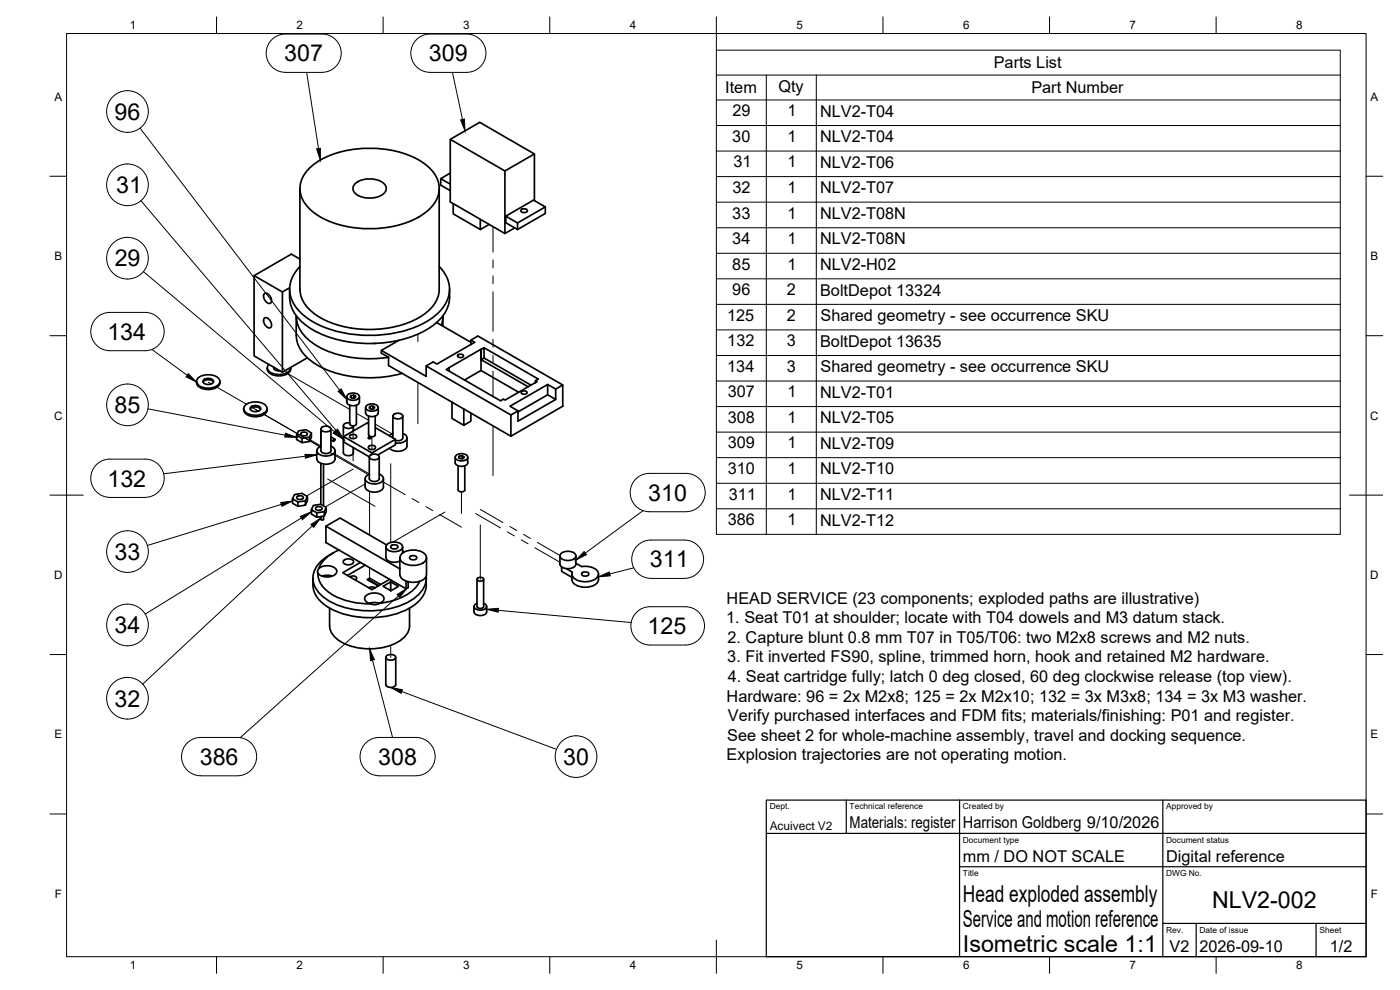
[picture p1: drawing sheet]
<svg xmlns="http://www.w3.org/2000/svg" width="420mm" height="297mm" viewBox="0 0 420 297" stroke-linecap="round" stroke-linejoin="round" font-family="sans-serif">
<!-- layer: Visible -->
<g fill="none" stroke="#000" stroke-width=".51">
<path d="M90 56.6v30.2a10.1 10.1 0 0 0 5.5 8.1 32.3 32.3 0 0 0 30.9 0 10.1 10.1 0 0 0 5.4-8.1v-30.2M92.4 50.9a25 25 0 0 1 17.6-6.4 28.3 28.3 0 0 1 18.4 5.4 8.1 8.1 0 0 1 0 13.3 29.3 29.3 0 0 1-22.2 5.1 21.6 21.6 0 0 1-14.6-7.2 7.7 7.7 0 0 1 .8-10.2zM106.7 55a7.1 7.1 0 0 1 8.9 .5 2.1 2.1 0 0 1-1.1 3.1 7.2 7.2 0 0 1-8.2-1 1.89 1.89 0 0 1 .4-2.6zM132.3 53.6v1.9l2.8 1.7M135.1 51.9l-2.8 1.7 2.8 1.7M135.1 41.8l8.9-5.1 16.4 9.5v14M160.4 46.2l-8.9 5.1v18.8l-16.4-9.5v-18.8l16.4 9.5M90 77.7l-2.6-1.5-11.1 6.5 8.5 4.9 2.1-1.3M90 80a9.1 9.1 0 0 0 .1 13.7 30.1 30.1 0 0 0 20.8 6.9 32 32 0 0 0 19.7-5.9 9.3 9.3 0 0 0 3-12.5l-1.8-2.2M136 61.1v3.1l8.1 4.7M144.1 65.8v3.1l2.7-1.6M151.8 64.9l8.3-4.9 3.6 2.1-8.4 4.8z"/>
<path d="M151.8 64.9v1.9l3.5 2.1v-2M154.5 68.4l-3 1.7M156.4 63l.5-.3h.8l.6 .5a1.16 1.16 0 0 1-2 0zM163.7 62.1v1.9l-8.4 4.9M76.3 82.7v24.1l8.5 4.9M79.3 88.1a1.9 1.9 0 0 1 2.1 2.5 1.03 1.03 0 0 1-1 .4 1.03 1.03 0 0 1-.8-.8l-.3-.4a1.54 1.54 0 0 1 0-1.7zM79.3 95.5a1.9 1.9 0 0 1 2.1 2.5 1.03 1.03 0 0 1-1 .4 1.03 1.03 0 0 1-.8-.8l-.3-.5a1.54 1.54 0 0 1 0-1.6zM84.8 87.6v24.1l7.4-4.3M86.9 86.8v2.4M88.9 94.9v5.8M88.9 94.8a10.6 10.6 0 0 0 6 8.8 33.7 33.7 0 0 0 21.7 3.6M131 96.8l10.3 5.9"/>
<path d="M132.9 94.9v2.9M132.9 94.8l-.4 2.8M134.9 86.8a11.2 11.2 0 0 1-5.6 11.3 36.6 36.6 0 0 1-28.7 3.6 19.5 19.5 0 0 1-12.8-8.8l-.8-2.4-.1-1.3M59 114.5a2.11 2.11 0 0 0 2 2.2 4.4 4.4 0 0 0 4.9-1.4l.1-.8M59.5 113.4a4.9 4.9 0 0 1 6.3 .4 1.72 1.72 0 0 1-1.5 2.4 4.7 4.7 0 0 1-5.1-1.1 1.32 1.32 0 0 1 .3-1.7zM60.9 114.6a2.05 2.05 0 0 1 3.2 0M61.1 114a2.08 2.08 0 0 1 3 .3 1.78 1.78 0 0 1-3 .6zM80.2 110.4a2.39 2.39 0 0 0 2.7 2.3 3.5 3.5 0 0 0 4.3-1.9M80.7 109.3a1.51 1.51 0 0 0-.4 1.6 1.51 1.51 0 0 0 1.2 1 4.9 4.9 0 0 0 5.5-.8l.2-.8M82.2 110.2a1.37 1.37 0 0 0 1.8 1.1M82.4 110.3l-.2 .3M87.2 110.4v.4"/>
<path d="M88.9 100.6a11 11 0 0 0 6.4 9 34.8 34.8 0 0 0 25.4 2.4M104.1 119v1.6a2.19 2.19 0 0 0 3.8 0v-1.6M104.3 118.5a2.5 2.5 0 0 1 3.5 .3 1.97 1.97 0 0 1-2.8 1.2 .95 .95 0 0 1-.7-1.5zM105.3 119.3v-.6l-.2 .5 .6 .3 .9-.1 .2-.5-.6-.4v1M106.2 118.5l-.9 .2M112.7 103h-.5M114.4 105.1v.9l2.2 1.2M116.6 107.2v2.5l36.7 21.2 15.6-9v-6.4M119.7 102.1l-5.3 3 13.5 7.8v-3.1l2.1-1.2 1.1 .6 11.4-6.5-1.2-.6v1.3M127.9 109.8l25.4 14.7 2.1-1.2M134.8 110.4l-.8 .5 16.2 9.4 .9-.5 .5 .2 9.6-5.5-.5-.3v.6M137.4 106.6a.93 .93 0 0 1 .9-.4 .93 .93 0 0 1 .7 .8 .93 .93 0 0 1-.9 .3 .93 .93 0 0 1-.7-.7z"/>
<path d="M139.4 114l5-2.8 11.3 6.5M141.3 102.1l2.1-1.3 25.5 14.7-2.1 1.2M144.4 104.8l-9.7 5.5 .1 1.1M144.4 111.2v-6.4v3.1l14.1 8.1M144.4 104.8l.9-.5v3.1l-.9 .5M145.3 107.4l14 8.2M145.3 104.3l16.2 9.4-.8 .5M156.5 117.6a.93 .93 0 0 1 .9-.4 .93 .93 0 0 1 .7 .8 .93 .93 0 0 1-.9 .3 .93 .93 0 0 1-.7-.7zM164.4 118.5l2.4 1.4-11.4 6.5v-3.1l-2.3-1.4 11.3-6.5v3.1l-9 5.1M164.4 115.4l2.4 1.3v3.2M73.1 122.6a2.39 2.39 0 0 0 2.8 2.4 3.5 3.5 0 0 0 4.3-2l-.1-.4M73.7 121.5a4.9 4.9 0 0 1 6.3 .4 1.72 1.72 0 0 1-1.5 2.4 4.7 4.7 0 0 1-5.2-1.1 1.32 1.32 0 0 1 .4-1.7z"/>
<path d="M75.1 122.8a2.05 2.05 0 0 1 3.1 0M75.2 122.2a2.08 2.08 0 0 1 3 .3 1.78 1.78 0 0 1-3 .5zM89 130.6v1.3l1.6 .9v-1.3l-1.6-.9 .6-1.3 2.2-.4 1.7 1v1.3l-.6 1.3M90.3 130l.6-.3h.7l.6 .5a1.16 1.16 0 0 1-2 0zM92.9 131.2l-2.3 .3M93.5 129.9l-.6 1.3v1.3l-2.3 .3M95.1 135.2v2.5a3.2 3.2 0 0 0 4.7 1.1l.7-.7 .1-.4v-2.5M96.3 129.7v4.2M96.3 139v12.3M96.3 128.7v6.5M96.3 133.9a1.32 1.32 0 0 0-1.2 1.2 1.32 1.32 0 0 0 1.1 1.4 3.7 3.7 0 0 0 4.2-.8 1.32 1.32 0 0 0-1.1-1.8M96.3 135.2a1.73 1.73 0 0 0 3 0"/>
<path d="M96.3 129.6v.2M96.5 128.3a1.95 1.95 0 0 1 2.8 .3 1.67 1.67 0 0 1-2.8 .5zM97.1 139.2v12.6M99.3 131.1l1.1 .6M99.3 132l.7 .4M99.3 128.7v6.5M100.1 131.9l.3-.2 .1 .2-.4 .5zM103 127.7v8.2M105 130.7l1-.4a.8 .8 0 0 1 1 .9l-1 .4a.8 .8 0 0 1-1-.9zM105 126.9h-.9a.83 .83 0 0 0-1 .8 .83 .83 0 0 0 .9 .8l1.4-.1 .6-.6v1.5M105 121.6v5.6a1.16 1.16 0 0 0 2 0v-5.6M106 134.3v1.6a1.73 1.73 0 0 1-2.9 0"/>
<path d="M109.7 122.3v1.6M109.7 123.9a2.19 2.19 0 0 0 3.8 0M109.9 121.8a2.5 2.5 0 0 1 3.6 .3 1.97 1.97 0 0 1-2.8 1.1 .95 .95 0 0 1-.8-1.4zM110.5 131.3l.5-.1 .3 .3-.5 .1zM110.6 134l1-.4a.8 .8 0 0 1 1 .9l-1 .4a.8 .8 0 0 1-1-.9zM110.6 124.9v5.5a1.16 1.16 0 0 0 2 0v-5.5M110.6 127.2l-.4-.3-7.1 4.1M111 122.6v-.7l-.2 .5 .6 .4 .8-.2 .3-.4-.7-.4v.9M111 136.7a1.95 1.95 0 0 1 2.8 .3 1.67 1.67 0 0 1-2.8 .5zM111.6 136.3v-.4l7.1-4.1v1.6l-5.3 3.1M111.6 135.9l-8.5-4.9v1.6l7.7 4.5v6.5a1.75 1.75 0 0 0 3 0v-6.5M111.8 121.8l-.8 .1"/>
<path d="M112.6 128.3l6.1 3.5M113.5 122.3v1.6M117.9 124.8v6.5M117.9 130l-1 .8M118.1 124.5a1.95 1.95 0 0 1 2.8 .2 1.67 1.67 0 0 1-2.8 .5zM120.9 124.8v6.6a1.65 1.65 0 0 1-2.2 .7M120.9 130a1.31 1.31 0 0 1 1.2 1.2 1.31 1.31 0 0 1-1 1.4l-1.1 .3h-1.3M122.2 133.8a2.89 2.89 0 0 1-4 1.4l-1.3-.7M122.2 131.4v2.4M135.7 120.7v4.9l3.5 2M136.6 137.2v1.6M136.8 136.7a2.5 2.5 0 0 1 3.6 .3 1.97 1.97 0 0 1-2.8 1.1 .95 .95 0 0 1-.8-1.4z"/>
<path d="M137.5 139.8v7.2M137.9 137.5v-.7l-.3 .5 .7 .4 .8-.2 .2-.4-.6-.4v.9M138.7 136.7l-.8 .1M139.2 122.7v4.9l2.1-1.2v-2.5M139.5 139.8v7.2a1.16 1.16 0 0 1-2 0M140.4 137.2v1.6a2.19 2.19 0 0 1-3.8 0M153.3 124.5v6.4M87.8 149.7v1.3l1.6 .9v-1.3l-1.6-.9 .6-1.3 2.2-.4 1.6 1v1.3l-.5 1.3M89.1 149.1l.6-.3h.7l.6 .5a1.16 1.16 0 0 1-2 0zM91.7 150.3l-2.3 .3M92.2 149l-.5 1.3v1.3l-2.3 .3M93.5 152.9v1.3l1.6 1v-1.3l-1.6-1 .5-1.3 2.3-.3 1.6 .9v1.4l-.6 1.2"/>
<path d="M94.8 152.3l.5-.3h.8l.6 .6a1.16 1.16 0 0 1-2 0zM96.3 155v.8M97.1 154.9l-.1 1-.5 .1-.2-.2M97.3 153.5l-2.2 .4M97.8 157.9l4.3-2.5 13.9 8.1M97.9 152.2l-.6 1.3v1.3l-2.2 .4M109.6 143.6v2.5a3.2 3.2 0 0 0 4.7 1.1l.7-.7 .1-.4v-2.5M110.8 142.3a1.32 1.32 0 0 0-1.2 1.2 1.32 1.32 0 0 0 1.1 1.4 3.7 3.7 0 0 0 4.3-.8 1.32 1.32 0 0 0-1.2-1.8M93.9 173.5a8.3 8.3 0 0 0 4.4 8.6 26.2 26.2 0 0 0 25.2 0 8.2 8.2 0 0 0 4.4-8.6M95.4 171.9a8.1 8.1 0 0 0 5.4 7.1 23.4 23.4 0 0 0 10.7 2.2l-.7-.2a1.43 1.43 0 0 1-1.4-1.4 1.43 1.43 0 0 1 1.4-1.4 3.9 3.9 0 0 1 4.3 .9 1.47 1.47 0 0 1-1.3 1.9M96.7 172.8l1.5-.2 1.5 .2M99.9 165.9a9.8 9.8 0 0 0-5.9 6.9 7.8 7.8 0 0 0 4.3 7.2 25.9 25.9 0 0 0 26.1-.5 7.6 7.6 0 0 0 3.5-6.6"/>
<path d="M101.7 165a10.4 10.4 0 0 0-6 5.6 4 4 0 0 1 5.2 .3 1.43 1.43 0 0 1-1.2 2 3.4 3.4 0 0 1-4.4-1.1v-.5l.4-.7M103.1 168.2a2.07 2.07 0 0 1 3 .2 1.77 1.77 0 0 1-3 .6zM105.1 173.1a1.24 1.24 0 0 1 1.9 .5l-.4 .4M108.2 168.7l-5.4 3.1 8.8 5.1 5.3-3.1M109.6 169.6l-5.3 3.1M110.7 176.4l.9-.3 .9 .3M110.8 174.2l2.9 1.5M110.9 174.3l.5 .2M114.2 175.4l-3.3-1.9-.7 .4 3.3 1.9M115.8 164.1v3.2a2.59 2.59 0 0 0 3.4 1.3l.8-.3M116.2 163.4a3.4 3.4 0 0 1 4.6 .3 1.57 1.57 0 0 1-1.8 1.8h-1.3a1.43 1.43 0 0 1-1.5-.6 1.43 1.43 0 0 1 0-1.5zM117.2 174.6l2.4 1.3-2.3 1.4-2.3-1.4 2.2-1.3v2.6"/>
<path d="M117.3 163.8l1-.4a.8 .8 0 0 1 1 .9l-1 .4a.8 .8 0 0 1-1-.9zM120 172.6v-1.9l-22.2-12.8v4.9l24.1 13.9 .6-.4v-1.7M120 167.4v3.1M120 170.5v.2M120.6 166.1a5.5 5.5 0 0 1 7.2 .5 1.95 1.95 0 0 1-1.6 2.7 5.5 5.5 0 0 1-6-1.2 1.52 1.52 0 0 1 .4-2zM120.8 164.1v1.8M120.8 165.4l.5 .2M120.9 165.9h.1M121.9 174.4v2.3M123 167.1l1-.4a.8 .8 0 0 1 1 .9l-1 .4a.8 .8 0 0 1-1-.9zM125.5 174.5v.1M126 174.4a12.9 12.9 0 0 1-9.3 6.1l-2.9 .5"/>
<path d="M128 167.4v5a3 3 0 0 1-3 2.2 4.7 4.7 0 0 1-4.9-1.6l-.1-.5M143.2 173.8v8.2a1.16 1.16 0 0 0 2 0M143.2 173.6l.6-.3h.7l.7 .5a1.16 1.16 0 0 1-2 0zM145.1 173.8v8.2M168 166.8v2.4a2.78 2.78 0 0 0 4.1 1l.7-1v-2.4M168.4 166.1a3.3 3.3 0 0 1 4.4 .3 1.5 1.5 0 0 1-1.7 1.7h-1.3a1.37 1.37 0 0 1-1.4-.5 1.37 1.37 0 0 1 0-1.5zM168.6 170.1v1.3l3 1.8M171.6 172.2v1.7M172.8 169l1.8 1a4.9 4.9 0 0 1 4.8 1.5 1.96 1.96 0 0 1-1.5 2.7 5.3 5.3 0 0 1-6.1-1.3v-1.3l-1.8-1M174.6 172l1-.4a.8 .8 0 0 1 1 .9l-1 .4a.8 .8 0 0 1-1-.9zM179.6 172.2a3.1 3.1 0 0 1-3.2 4 4.5 4.5 0 0 1-4.7-1.9l-.1-.4M98.9 182.5v5.3"/>
<path d="M110.8 181l1.5-.2 1.6 .2M113.8 181l-1.1 .4-1.3-.2M115.8 197.2v8.2a1.73 1.73 0 0 0 3 0v-8.2M115.9 196.8a1.95 1.95 0 0 1 2.8 .3 1.67 1.67 0 0 1-2.8 .5zM122.9 182.5v5.2a6.9 6.9 0 0 1-5.1 5.7 18.2 18.2 0 0 1-16.7-1.7 5.4 5.4 0 0 1-2.2-4M142.2 182l.1 1.6a2.19 2.19 0 0 0 3.8 0l-.1-1.6M143.2 181a.94 .94 0 0 0-.9 1 .94 .94 0 0 0 .9 .9 2.14 2.14 0 0 0 2.8-.9l-.2-.6-.6-.4"/>
</g>
<!-- layer: Tweak Trail -->
<g fill="none" stroke="#000" stroke-width=".3">
<path d="M148 68v7.6M148 78v2.4M148 82.8v2.3M148 87.5v11.9M62.5 114.6l.9 .6M65 116.1l9 5.2M86.2 112l18.8 10.8M125.4 100.3v2.2M125.4 114.8v12.3M148 101.8v2.4M148 106.6v2.4M148 111.3v7.6"/>
<path d="M75.5 122.2l2.1 1.2-1-.6M79.1 124.3l17.2 9.9M92.9 131.8l3.4 2M98.9 135.7l11.9 6.9M100.6 136.3l10.2 5.9M106 127.8v3.8M106 134.3v4M107 124l3.6 2.1M111.6 131v3.9M112.6 127.3l5.3 3M117.3 139.1v23.7M148 127.8v14.9"/>
<path d="M90.7 149.6l-.6 .3M96.4 152.8l-.6 .3M98.3 143.7l14.2 8.2M106 140.8l-14 8M109.6 145.2l-12 6.9M110.9 147.4v13.1M115.1 144.6l6.5 3.8M123.7 149.6l2.1 1.2M127.8 152l2.1 1.2M131.9 154.4l6.6 3.8M133.5 153.6l-15.6 9.1M138.5 147.6v6.5"/>
<path d="M142.7 154.1l7.5 4.3M144.1 157.5v16.3M144.1 152.9l6.8 3.9M152.3 159.6l2 1.2M153 158l2.1 1.2M110.9 170.3v4M117.3 174v3.2M156.4 162l2.1 1.2M157.1 160.3l2.1 1.3M160.5 164.4l7.5 4.3M161.2 162.7l6.8 4M117.3 193.6v3.6"/>
</g>
<!-- layer: BORDER -->
<g fill="none" stroke="#000" stroke-width=".3">
<path d="M20 10.1h390v276.9h-390zM65 5.1v5M115 5.1v5M165 5.1v5M215 5.1v10M265 5.1v5M315 5.1v5M365 5.1v5M15 52.9h5M410 52.9h5M15 100.7h5M410 100.7h5"/>
<path d="M15 148.6h10M405 148.6h10M15 196.4h5M410 196.4h5M15 244.2h5M410 244.2h5M65 287v5M115 287v5M165 287v5M215 282.1v9.9M265 287v5M315 287v5"/>
<path d="M365 287v5"/>
</g>
<!-- layer: TITLEBLOCK -->
<path d="M230 240.1h180v46.9h-180zM230 250h180M254 240.1v9.9M288 240.1v46.9M349 240.1v46.9M288 260.1h122M349 277.1h61M359 277.1v9.9M395 277.1v9.9" fill="none" stroke="#000" stroke-width=".36"/>
<!-- layer: Parts Lists -->
<g fill="none" stroke="#000" stroke-width=".3">
<path d="M215 15.1h187.2v145.2h-187.2zM215 22.5h187.2M215 30h187.2M215 37.7h187.2M230 22.5v137.8M245 22.5v137.8M215 45.3h187.2M215 53h187.2M215 60.6h187.2M215 68.3h187.2M215 76h187.2M215 83.7h187.2"/>
<path d="M215 91.3h187.2M215 99h187.2M215 106.7h187.2M215 114.3h187.2M215 122h187.2M215 129.7h187.2M215 137.3h187.2M215 145h187.2M215 152.7h187.2"/>
</g>
<!-- layer: Balloons -->
<g fill="none" stroke="#000" stroke-width=".3">
<path d="M85.6 21.7h11M85.6 21.7a5.7 5.7 0 0 1-5.7-5.7 5.7 5.7 0 0 1 5.7-5.8h11a5.7 5.7 0 0 1 5.8 5.8 5.7 5.7 0 0 1-5.7 5.7M129 21.7h11.1M129 21.7a5.7 5.7 0 0 1-5.7-5.7 5.7 5.7 0 0 1 5.7-5.8h11.1a5.7 5.7 0 0 1 5.7 5.8 5.7 5.7 0 0 1-5.7 5.7M28.9 95.4a5.7 5.7 0 0 1 4.1-1.7h10.5a5.7 5.7 0 0 1 5.8 5.8 5.7 5.7 0 0 1-5.8 5.7h-10.5a5.7 5.7 0 0 1-5.3-3.5 5.7 5.7 0 0 1 1.2-6.3zM28.9 139.4a5.7 5.7 0 0 1 4.1-1.7h10.5a5.8 5.8 0 0 1 5.8 5.8 5.8 5.8 0 0 1-5.8 5.8l-10.5-.1a5.7 5.7 0 0 1-5.3-3.5 5.7 5.7 0 0 1 1.2-6.3zM194.9 153.6h11M194.9 153.5a5.7 5.7 0 0 1-5.8-5.7 5.7 5.7 0 0 1 5.8-5.8h11a5.7 5.7 0 0 1 5.7 5.8 5.7 5.7 0 0 1-5.7 5.7M195.3 162h10.1a5.7 5.7 0 0 1 5.8 5.8 5.7 5.7 0 0 1-5.8 5.7l-10.1 .1M195.3 162a5.7 5.7 0 0 0-5.7 5.8 5.7 5.7 0 0 0 5.7 5.7M191 183.7a5.7 5.7 0 0 1 4.1-1.7h10.6a5.7 5.7 0 0 1 5.7 5.8 5.7 5.7 0 0 1-5.7 5.7h-10.6a5.7 5.7 0 0 1-5.3-3.5 5.7 5.7 0 0 1 1.2-6.3zM60.2 232.8h11.1"/>
<path d="M60.2 232.8a5.7 5.7 0 0 1-5.7-5.8 5.7 5.7 0 0 1 5.7-5.7h11.1a5.7 5.7 0 0 1 5.7 5.7 5.7 5.7 0 0 1-5.7 5.8M113.8 232.8h11M113.8 232.8a5.7 5.7 0 0 1-5.7-5.8 5.7 5.7 0 0 1 5.7-5.7h11a5.7 5.7 0 0 1 5.8 5.7 5.7 5.7 0 0 1-5.7 5.8"/>
<circle cx="38.3" cy="33.5" r="6.3"/>
<circle cx="38.3" cy="55.5" r="6.3"/>
<circle cx="38.3" cy="77.5" r="6.3"/>
<circle cx="38.3" cy="121.5" r="6.3"/>
<circle cx="38.3" cy="165.5" r="6.3"/>
<circle cx="38.3" cy="187.5" r="6.3"/>
<circle cx="38.3" cy="209.5" r="6.3"/>
<circle cx="172.9" cy="227" r="6.3"/>
</g>
<!-- layer: 0 -->
<g fill="#000" stroke="#000" stroke-width=".3">
<path d="M138.2 36l1.2-.3 .2 3.6zM95 44.7l1.2-.2-.1 3.5zM56.5 112.1l2.5 2.5-3.2-1.5zM101.5 117.4l.9-.7 1.7 3.2zM85.7 130l3.3 1.2-3.6-.1zM91.5 136.3l3.6 .2-3.4 1zM100.7 129.1l2.3 2.7-3-1.8zM100.4 129.5l.9-.7 1.8 3zM84.3 150.8l3.5-.5-3.2 1.6zM90.1 154.9l3.4-1.3-2.7 2.3zM93.3 157.4l3-2-2.2 2.8zM119.2 178.4l3-1.9-2.2 2.7z"/>
<path d="M175.3 165.5l.7 .9-3.2 1.6zM179.6 173.1l3.3-1.5 .3 1.2zM110.9 194.7l1.5 3.2-1.2 .3zM146 182.8l3.6-.3-.1 1.2zM117.3 206.3l3.5 .7-.4 1z"/>
</g>
<g fill="none" stroke="#000" stroke-width=".3">
<path d="M42 38.4l59.9 78.7M92 21.7l3.6 22.9M135.8 21.7l3 14.1M42.3 60.2l58.6 68.9M43 81.5l57.4 48M45.6 104.8l10.6 7.8M44.4 122.7l41.2 7.9M91.6 136.9l-42.5 5.3M84.4 151.3l-40.2 12.4M90.5 155.4l-46.9 28.8M93.7 157.8l-50.9 47.5M193 153.2l-17.3 12.8"/>
<path d="M119.6 178.8l-47.5 42.5M190.2 170.4l-7.2 1.8M111.8 198.1l6 23.2M149.5 183.1l39.9 3.7M120.5 207.5l46.5 17.3"/>
</g>
<path d="M231 245.2h22v4.3h-22z" fill="#fff" stroke="#fff" stroke-width=".35"/>
<g font-size="7">
<text x="85.3" y="18.4">307</text>
<text x="128.7" y="18.4">309</text>
<text x="34.4" y="35.9">96</text>
<text x="34.9" y="57.9">31</text>
<text x="34.4" y="80">29</text>
<text x="32.2" y="101.9">134</text>
<text x="34.4" y="124">85</text>
<text x="32.2" y="146">132</text>
<text x="194.6" y="150.3">310</text>
<text x="34.4" y="168">33</text>
<text x="195" y="170.3">311</text>
<text x="34.4" y="190">34</text>
<text x="194.3" y="190.3">125</text>
<text x="34.4" y="212">32</text>
<text x="59.9" y="229.5">386</text>
<text x="113.5" y="229.5">308</text>
<text x="169" y="229.5">30</text>
<text x="289" y="270.6">Head exploded assembly</text>
<text x="363.7" y="272.3">NLV2-002</text>
<text x="289" y="278.1">Service and motion reference</text>
<text x="289" y="285.5">Isometric scale 1:1</text>
</g>
<g font-size="4.9">
<text x="298.2" y="20.5">Parts List</text>
<text x="217.7" y="28">Item</text>
<text x="233.6" y="27.5">Qty</text>
<text x="309.5" y="28">Part Number</text>
<text x="219.8" y="34.9">29</text>
<text x="236.3" y="34.9">1</text>
<text x="246.1" y="35">NLV2-T04</text>
<text x="219.8" y="42.6">30</text>
<text x="236.3" y="42.6">1</text>
<text x="246.1" y="42.7">NLV2-T04</text>
<text x="220.1" y="50.2">31</text>
<text x="236.3" y="50.2">1</text>
<text x="246.1" y="50.3">NLV2-T06</text>
<text x="219.8" y="57.9">32</text>
<text x="236.3" y="57.9">1</text>
<text x="246.1" y="58">NLV2-T07</text>
<text x="219.8" y="65.6">33</text>
<text x="236.3" y="65.6">1</text>
<text x="246.1" y="65.7">NLV2-T08N</text>
<text x="219.8" y="73.2">34</text>
<text x="236.3" y="73.2">1</text>
<text x="246.1" y="73.3">NLV2-T08N</text>
<text x="219.8" y="80.9">85</text>
<text x="236.3" y="80.9">1</text>
<text x="246.1" y="81">NLV2-H02</text>
<text x="219.8" y="88.6">96</text>
<text x="236.2" y="88.6">2</text>
<text x="246.1" y="88.7">BoltDepot 13324</text>
<text x="218.2" y="96.2">125</text>
<text x="236.2" y="96.2">2</text>
<text x="246.3" y="96.4">Shared geometry - see occurrence SKU</text>
<text x="218.3" y="103.9">132</text>
<text x="236.1" y="103.9">3</text>
<text x="246.1" y="104">BoltDepot 13635</text>
<text x="218.2" y="111.6">134</text>
<text x="236.1" y="111.6">3</text>
<text x="246.3" y="111.7">Shared geometry - see occurrence SKU</text>
<text x="218.4" y="119.2">307</text>
<text x="236.3" y="119.2">1</text>
<text x="246.1" y="119.3">NLV2-T01</text>
<text x="218.4" y="126.9">308</text>
<text x="236.3" y="126.9">1</text>
<text x="246.1" y="127">NLV2-T05</text>
<text x="218.4" y="134.6">309</text>
<text x="236.3" y="134.6">1</text>
<text x="246.1" y="134.7">NLV2-T09</text>
<text x="218.4" y="142.2">310</text>
<text x="236.3" y="142.2">1</text>
<text x="246.1" y="142.3">NLV2-T10</text>
<text x="218.8" y="149.9">311</text>
<text x="236.3" y="149.9">1</text>
<text x="246.1" y="150">NLV2-T11</text>
<text x="218.4" y="157.6">386</text>
<text x="236.3" y="157.6">1</text>
<text x="246.1" y="157.7">NLV2-T12</text>
<text x="218.1" y="181.1">HEAD SERVICE (23 components; exploded paths are illustrative)</text>
<text x="218" y="187">1. Seat T01 at shoulder; locate with T04 dowels and M3 datum stack.</text>
<text x="218.3" y="192.9">2. Capture blunt 0.8 mm T07 in T05/T06: two M2x8 screws and M2 nuts.</text>
<text x="218.3" y="198.8">3. Fit inverted FS90, spline, trimmed horn, hook and retained M2 hardware.</text>
<text x="218.4" y="204.7">4. Seat cartridge fully; latch 0 deg closed, 60 deg clockwise release (top view).</text>
<text x="218.1" y="210.5">Hardware: 96 = 2x M2x8; 125 = 2x M2x10; 132 = 3x M3x8; 134 = 3x M3 washer.</text>
<text x="218.5" y="216.4">Verify purchased interfaces and FDM fits; materials/finishing: P01 and register.</text>
<text x="218.2" y="222.3">See sheet 2 for whole-machine assembly, travel and docking sequence.</text>
<text x="218.1" y="228.1">Explosion trajectories are not operating motion.</text>
<text x="255" y="248.5">Materials: register</text>
<text x="289" y="248.5">Harrison Goldberg 9/10/2026</text>
<text x="289" y="258.6">mm / DO NOT SCALE</text>
<text x="350" y="258.6">Digital reference</text>
<text x="351" y="285.7">V2</text>
<text x="360" y="285.5">2026-09-10</text>
<text x="399.1" y="285.7">1/2</text>
</g>
<text font-size="3.6" x="231" y="249">Acuivect V2</text>
<g font-size="3.5">
<text x="39" y="8.8">1</text>
<text x="89" y="8.8">2</text>
<text x="139" y="8.8">3</text>
<text x="189" y="8.8">4</text>
<text x="239" y="8.8">5</text>
<text x="289" y="8.8">6</text>
<text x="339" y="8.8">7</text>
<text x="389" y="8.8">8</text>
<text x="16.3" y="30.2">A</text>
<text x="411.3" y="30.2">A</text>
<text x="16.3" y="78">B</text>
<text x="411.3" y="78">B</text>
<text x="16.2" y="125.9">C</text>
<text x="411.2" y="125.9">C</text>
<text x="16.2" y="173.7">D</text>
<text x="411.2" y="173.7">D</text>
<text x="16.3" y="221.6">E</text>
<text x="411.3" y="221.6">E</text>
<text x="16.4" y="269.4">F</text>
<text x="411.4" y="269.4">F</text>
<text x="39" y="290.8">1</text>
<text x="89" y="290.8">2</text>
<text x="139" y="290.8">3</text>
<text x="189" y="290.8">4</text>
<text x="239" y="290.8">5</text>
<text x="289" y="290.8">6</text>
<text x="339" y="290.8">7</text>
<text x="389" y="290.8">8</text>
</g>
<g font-size="2.5">
<text x="231" y="242.9">Dept.</text>
<text x="255" y="242.9">Technical reference</text>
<text x="289" y="242.9">Created by</text>
<text x="350" y="242.9">Approved by</text>
<text x="289" y="252.8">Document type</text>
<text x="350" y="252.8">Document status</text>
<text x="289" y="262.9">Title</text>
<text x="350" y="262.9">DWG No.</text>
<text x="350" y="279.9">Rev.</text>
<text x="360" y="279.9">Date of issue</text>
<text x="396" y="279.9">Sheet</text>
</g>
</svg>
